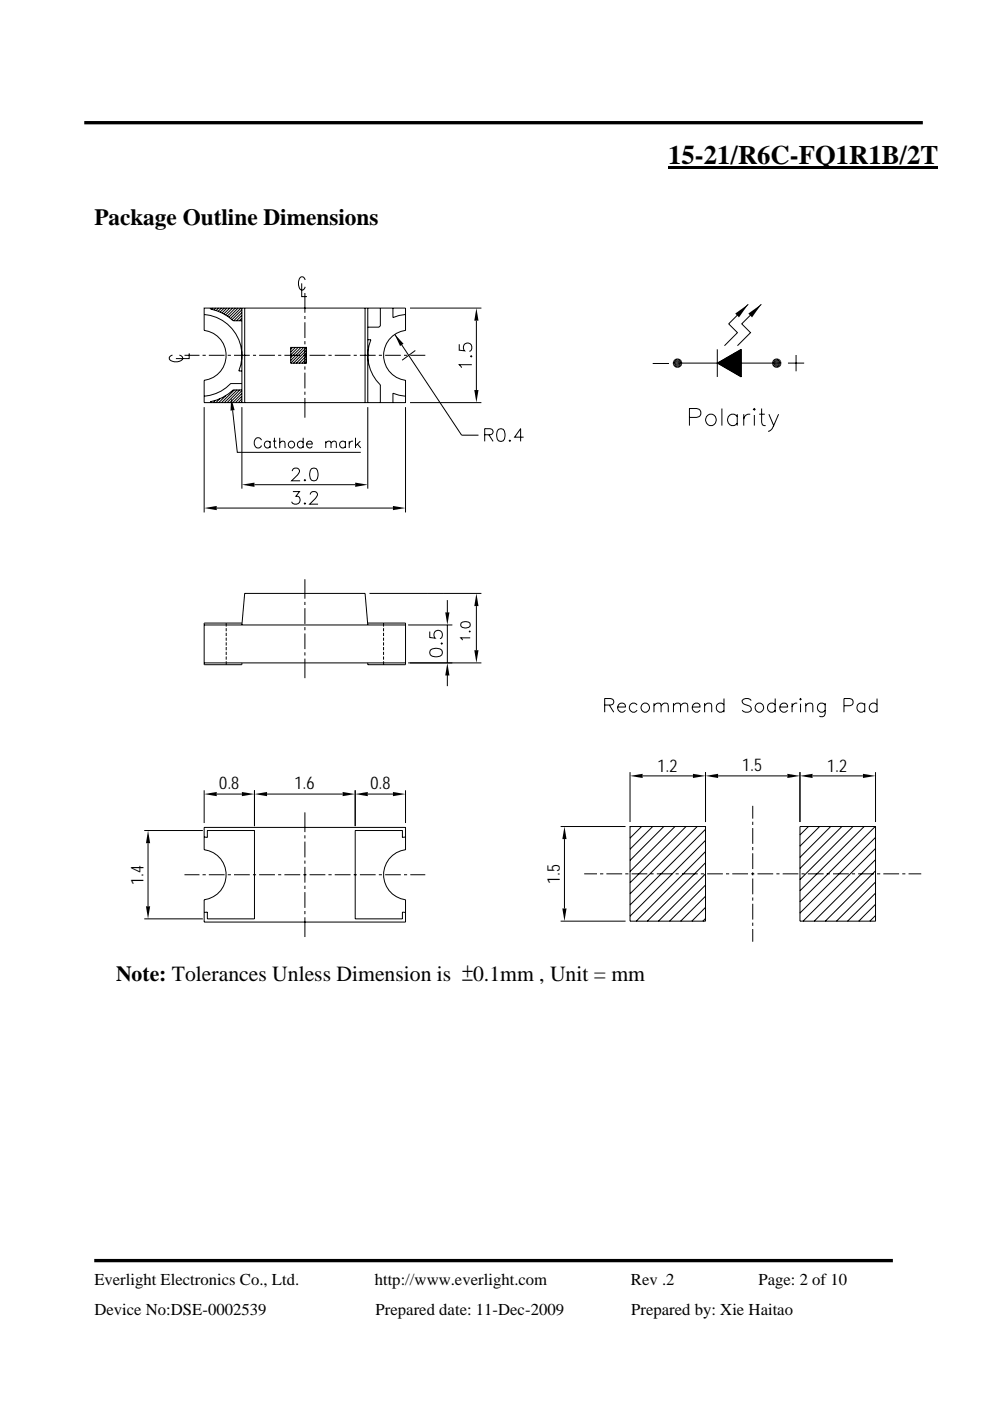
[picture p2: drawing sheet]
<svg xmlns="http://www.w3.org/2000/svg" width="210mm" height="297mm" viewBox="0 0 210 297" stroke-linecap="round" stroke-linejoin="round" font-family="sans-serif">
<path d="M141.7 35.3h57.2v.6h-57.2z" fill="#000"/>
<path d="M17.9 26h177.8M20 267.3h169.3" fill="none" stroke="#000" stroke-width=".71" stroke-linecap="butt"/>
<g fill="none" stroke="#000" stroke-width=".21">
<path d="M64.7 59.4a.66 .66 0 0 0-.6-.7 .66 .66 0 0 0-.7 .7 1.93 1.93 0 0 0 .5 2.1 .72 .72 0 0 0 .8-.7M36.6 75.3a.66 .66 0 0 0-.6 1 2.02 2.02 0 0 0 2.7-.2 .73 .73 0 0 0-.7-.8M39.1 75.3h3.2M40.1 74.9v1.1h-2.8M42.9 75.3h.7M43.3 65.3h42.7v4.7a5.3 5.3 0 0 0-4.7 5.3 5.3 5.3 0 0 0 4.7 5.3v4.8h-42.7v-4.8a5.3 5.3 0 0 0 4.6-5.3 5.3 5.3 0 0 0-4.6-5.3zM43.3 66.7a8.7 8.7 0 0 1 7.3 12h.7M44.3 75.3h3.3M44.6 65.3v.2a9.9 9.9 0 0 1 4.8 2.5h1.9M45.2 65.3l-.3 .3M45.8 65.3l-.4 .4M46.4 65.3l-.6 .5"/>
<path d="M46.9 65.3l-.7 .7M47.5 65.3l-.8 .9M48.1 65.3l-1 1.1M48.3 75.3h.7M48.7 65.3l-1.2 1.3M49.3 65.3l-1.5 1.5M49.6 75.3h3.4M49.9 65.3l-1.7 1.7M50.5 65.3l-2 1.9M51.1 65.3l-2.2 2.2M51.3 65.3v20.1M51.3 65.7l-2.1 2.1"/>
<path d="M51.3 66.3l-1.7 1.7M51.3 66.9l-1.2 1.1M51.3 67.5l-.6 .5M51.9 65.3v20.1M53.6 75.3h.7M54.9 75.3h3.4M59 75.3h.6M60.3 75.3h3.3M61.6 73.7h3.4v3.3h-3.4zM62 73.7l-.4 .4M62.6 73.7l-1 1M63.2 73.7l-1.6 1.5"/>
<path d="M63.8 73.7l-2.2 2.1M64 60.1v2.8h1.1M64.3 75.3h.7M64.4 73.7l-2.8 2.7M64.6 62.1v4.2M64.6 67v.6M64.6 68.3v3.4M64.6 72.3v.7M64.6 73.7v3.3M64.6 77.7v.7M64.6 79v3.4M65 73.7l-3.4 3.3"/>
<path d="M65 74.3l-2.8 2.7M65 74.9l-2.2 2.1M65 75.4l-1.6 1.6M65 76l-1 1M65 76.6l-.4 .4M65.6 75.3h3.4M69.6 75.3h.7M71 75.3h3.3M75 75.3h.6M76.3 75.3h3.4M77.4 65.3v20.1M78 72h.6a8.7 8.7 0 0 0 2 9.6v3.8"/>
<path d="M78 65.3v20.1M80.3 75.3h.7M80.6 65.3v3.8l-.2 .3h-2.4M81.7 75.3h3.3M83.3 65.3v2l1.3-.4 1.4-.2M83.7 70.9l14.2 21.4h3.6M85.7 75.3h.6M86.9 65.3h15.2M87 75.3h3.2M88.1 74.3l-2.8 2.1M97.4 73v1.3l1.1 .1a.94 .94 0 0 1 0-1.4 .94 .94 0 0 1 1.4 .1 .94 .94 0 0 1-.4 1.4M99.8 75.5l.1-.1 .1 .1-.1 .2z"/>
<path d="M100 77.3h-2.6l.5 .7M101 68v14.7M138.4 77.1h3.4M143.6 77h8.5M152.1 77l5.1-2.9v5.8zM152.1 74.1v5.8M152.3 76.9l-.2 .1M152.5 76.7l-.3 .4M152.8 76.6l-.5 .5M153.1 76.4l-.7 .8M153.4 76.2l-1 1M153.7 76.1l-1.2 1.1"/>
<path d="M153.9 75.9l-1.3 1.4M154.2 75.8l-1.5 1.5M154.5 75.6l-1.8 1.8M154.8 75.4l-2 2M155.1 75.3l-2.2 2.1M155.3 75.1l-2.3 2.4M155.6 75l-2.6 2.5M155.9 74.8l-2.8 2.8M156.2 74.6l-3 3M156.5 74.5l-3.2 3.2M156.7 74.3l-3.4 3.4M157 74.1l-3.6 3.7"/>
<path d="M157.2 74.1l-3.7 3.7M157.2 74.2l-3.6 3.6M157.2 74.4l-3.6 3.5M157.2 74.5l-3.5 3.4M157.2 74.6l-3.4 3.4M157.2 74.7l-3.3 3.3M157.2 74.8l-3.3 3.3M157.2 75l-3.2 3.1M157.2 75.1l-3.1 3M157.2 75.2l-3 3M157.2 75.3l-3 2.9M157.2 75.4l-2.9 2.9"/>
<path d="M157.2 75.5l-2.8 2.8M157.2 75.6l-2.7 2.8M157.2 75.8l-2.7 2.6M157.2 75.9l-2.6 2.5M157.2 76l-2.5 2.5M157.2 76.1l-2.5 2.4M157.2 76.2l-2.4 2.4M157.2 76.4l-2.3 2.2M157.2 76.5l-2.2 2.2M157.2 76.6l-2.1 2.1M157.2 76.7l-2.1 2M157.2 76.8l-2 2"/>
<path d="M157.2 77.1l-1.8 1.8M157.2 77.2l-1.8 1.7M157.2 77.3l-1.7 1.7M157.2 77.4l-1.6 1.6M157.2 77.5l-1.5 1.6M157.2 77.7l-1.5 1.4M157.2 77.8l-1.4 1.3M157.2 77.9l-1.3 1.3M157.2 78l-1.2 1.2M157.2 78.1l-1.2 1.2M157.2 78.3l-1.1 1M157.2 78.4l-1 1"/>
<path d="M157.2 78.5l-.9 .9M157.2 78.6l-.9 .8M157.2 78.7l-.8 .8M157.2 78.8l-.7 .7M157.2 79l-.7 .6M157.2 79.1l-.6 .5M157.2 79.2l-.5 .5M157.2 79.3l-.4 .4M157.2 79.4l-.4 .3M157.2 79.5l-.3 .3M157.2 79.7l-.2 .1M157.2 79.8l-.1 .1"/>
<path d="M158.6 64.5l-4.1 4.2 1.9 1.8-2.8 2.8M161.4 64.5l-4.1 4.2 1.8 1.8-2.7 2.8M165.2 77h-8l-1.9 1.8M167.1 77h3.4M168.8 75.3v3.4M43.3 86.3v22.3M45.7 84.9l-.5 .5M46.6 84.5l-.8 .9M47.9 83.9l-1.5 1.5M49.3 87l1 8.9h26.2M49.7 82.7l-2.7 2.7M50.3 82.7l-2.7 2.7"/>
<path d="M50.8 82.7l-2.6 2.7M51.3 81.3h-2.4a8.6 8.6 0 0 1-5.6 2.7M51.3 82.7h-1.9a9.9 9.9 0 0 1-4.8 2.5v.2l.3-.3M51.3 86.3v17.3M51.3 82.8l-2.6 2.6M51.3 83.4l-2 2M51.3 84l-1.4 1.4M51.3 84.6l-.8 .8M51.3 85.2l-.2 .2M55.4 93.3a.79 .79 0 0 0-.9-.5 .79 .79 0 0 0-.6 .8v.5a.78 .78 0 0 0 .6 .9 .78 .78 0 0 0 .9-.6M57.3 93.8a.69 .69 0 0 0-1-.1 .69 .69 0 0 0 0 1.1 .69 .69 0 0 0 1-.1M57.3 93.5v1.5"/>
<path d="M57.9 93.5h.7M58.2 92.8v1.8l.1 .3 .4 .1M59.3 93.9l.5-.4 .5 .1 .1 1.4M59.3 92.8v2.2M62 99.9l.2-.5 .8-.1a.65 .65 0 0 1 .4 1l-1.6 1.6h1.8M64.3 93.8a.69 .69 0 0 0-1-.1 .69 .69 0 0 0 0 1.1 .69 .69 0 0 0 1-.1M64.3 92.8v2.2M64.6 83v.7M64.6 84.4v4.2M65 94.1h1.2a.63 .63 0 0 0-.7-.6 .63 .63 0 0 0-.5 .9 .64 .64 0 0 0 .5 .6 .64 .64 0 0 0 .7-.3M66 99.4a.87 .87 0 0 1 1.3 .4 2.24 2.24 0 0 1-.2 2 .87 .87 0 0 1-1.3-.4 2.26 2.26 0 0 1 .2-2zM69.1 93.9l.5-.4 .5 .1 .1 1.4"/>
<path d="M69.1 93.5v1.5M70.2 93.9l.5-.4 .5 .1 .1 1.4M73.2 93.8a.69 .69 0 0 0-1-.1 .69 .69 0 0 0 0 1.1 .69 .69 0 0 0 1-.1M73.2 93.5v1.5M74 93.5v1.5M74.9 93.5a.71 .71 0 0 0-.9 .6M75.4 92.8v2.2M75.8 94.1l.7 .9M76.4 93.5l-1 1.1M78 86.3v17.3M86 84l-1.4-.2-1.3-.4v2M86 86.3v22.3"/>
<path d="M86.9 85.4h15.2M102.8 92.2l1.5-.1a.63 .63 0 0 0 0-1.1l-1.5-.1v2.7M103.7 92.2l.8 1.4M105.7 91a.87 .87 0 0 1 1.3 .4 2.2 2.2 0 0 1-.3 2.1 .87 .87 0 0 1-1.3-.4 2.2 2.2 0 0 1 .3-2.1zM108.1 93.3l.1 .2-.1 .1-.1-.1zM111 92.7h-1.9l1.3-1.8v2.7M146.2 88.5h1.5a.94 .94 0 0 0 .9-.9 .94 .94 0 0 0-.9-1h-1.5v3.6M153.1 86.6v3.6M156.3 88.3a1.15 1.15 0 0 0-1.7-.1 1.15 1.15 0 0 0 0 1.7 1.15 1.15 0 0 0 1.7-.2M156.3 87.8v2.4M157.7 87.8v2.4M159.1 87.8a1.15 1.15 0 0 0-1.4 1.1"/>
<path d="M159.7 86.8l.2-.2 .2 .2-.2 .2zM159.9 88v2.2M161 87.8h1.2M161.5 86.6v2.9l.1 .6 .7 .1M163 87.8l1 2.4 1.1-2.4M164 90.2a1.45 1.45 0 0 1-1.1 1.2M46 107.7h37.3M54 102.8h21.3M62.1 104.2h1.4l-.8 1a.86 .86 0 0 1 .9 1 .86 .86 0 0 1-1.1 .7l-.4-.1-.3-.4M64.5 106.8l.1-.2 .2 .2-.2 .1zM64.5 101.8l.1-.1 .2 .1-.2 .1zM65.8 104.9l.2-.5 .8-.2a.64 .64 0 0 1 .4 1l-1.5 1.7h1.7"/>
<path d="M43.3 132.5h42.7M48 132.1v.7M48 133.2v.6M48 134.2v.7M48 135.2v.6M48 136.2v.7M48 137.2v.7M48 138.2v.7M48 139.2v.7M51.3 132.5l.6-6.7h25.5l.6 6.7M51.3 132.1h-8v8.8h8v-.4M64.6 122.8v4.1"/>
<path d="M64.6 127.6v.7M64.6 128.9v3.4M64.6 132.9v.7M64.6 134.3v3.3M64.6 138.3v.7M64.6 139.6v4.2M77.9 132.1h8.1v8.8h-8v-.4M78.3 125.8h23.8M81.3 132.1v.7M81.3 133.2v.6M81.3 134.2v.7M81.3 135.2v.6"/>
<path d="M81.3 136.2v.7M81.3 137.2v.7M81.3 138.2v.7M81.3 139.2v.7M86.5 132.5h9.4M91.1 133.9v1.3l1.2 .1a.94 .94 0 0 1-.1-1.4 .94 .94 0 0 1 1.5 .2 .94 .94 0 0 1-.4 1.3M91.2 137.8a2.06 2.06 0 0 1 2.5 0 .89 .89 0 0 1-.4 1.3 2.13 2.13 0 0 1-2.1-.2l-.1-.4zM93.7 136.3l.1 .1-.1 .2-.2-.2zM94.8 127.2v2.7M94.8 132.5v8M97.8 132.1a1.61 1.61 0 0 1 1.8 0 .66 .66 0 0 1-.3 .9 1.02 1.02 0 0 1-1.6-.6zM99.6 133.8v.2z"/>
<path d="M99.7 135.2h-2l.4 .5M101 128.5v9.4M43.3 140.5h42.7M48 140.2v.7M81.3 140.2v.7M86.5 140.5h15.6M94.8 142.8v2.7M128.2 149.5l1.7-.1a.7 .7 0 0 0 0-1.1l-.4-.2h-1.3v2.9M129.2 149.5l.9 1.5M131 149.9h1.6a.85 .85 0 0 0-1-.9 .85 .85 0 0 0-.6 1.2 .89 .89 0 0 0 .6 .8 .89 .89 0 0 0 1-.4M135.1 149.5a.92 .92 0 0 0-1.4-.2 .92 .92 0 0 0 0 1.4 .92 .92 0 0 0 1.4-.1M138.7 149.6l.7-.5 .6 .1 .2 1.8"/>
<path d="M138.7 149.1v1.9M140.2 149.6l.7-.5 .6 .1 .2 .4v1.4M142.8 149.6l.7-.5 .7 .1 .1 1.8M142.8 149.1v1.9M144.3 149.6l.7-.5 .7 .1 .1 .4v1.4M146.8 149.9h1.6a.85 .85 0 0 0-1-.9 .85 .85 0 0 0-.6 1.2 .89 .89 0 0 0 .6 .8 .89 .89 0 0 0 1-.4M149.4 149.6l.7-.5 .7 .1 .1 1.8M149.4 149.1v1.9M153.5 149.5a.91 .91 0 0 0-1.3-.1 .91 .91 0 0 0 0 1.3 .91 .91 0 0 0 1.3-.1M153.5 148.1v2.9M159.3 148.5a1.24 1.24 0 0 0-1.9 0 .76 .76 0 0 0 .5 .9l.8 .2a.69 .69 0 0 1 .6 .6 .69 .69 0 0 1-.3 .7 1.3 1.3 0 0 1-1.6-.3M164.4 149.5a.91 .91 0 0 0-1.4-.1 .91 .91 0 0 0 0 1.3 .91 .91 0 0 0 1.4-.1"/>
<path d="M164.4 148.1v2.9M165.3 149.9h1.7a.85 .85 0 0 0-1-.9 .85 .85 0 0 0-.7 1.2 .88 .88 0 0 0 .7 .8 .88 .88 0 0 0 1-.4M167.9 149.1v1.9M169 149.1a.92 .92 0 0 0-1.1 .8M169.6 148.3l.1-.2 .2 .2-.2 .1zM169.7 149.2v1.8M170.8 149.6l.7-.5 .7 .1 .1 1.8M170.8 149.1v1.9M175 149.1v2.2l-.2 .4a.82 .82 0 0 1-1.1 .1M175 149.5a.92 .92 0 0 0-1.4-.2 .92 .92 0 0 0 0 1.4 .92 .92 0 0 0 1.4-.1M178.9 149.6h1.3a.76 .76 0 0 0 .7-.7 .76 .76 0 0 0-.7-.8h-1.3v2.9M183.3 149.5a.92 .92 0 0 0-1.3-.2 .92 .92 0 0 0 0 1.4 .92 .92 0 0 0 1.3-.1"/>
<path d="M183.3 149.1v1.9M185.9 149.5a.92 .92 0 0 0-1.3-.2 .92 .92 0 0 0 0 1.4 .92 .92 0 0 0 1.3-.1M185.9 148.1v2.9M30.6 176.1h12.4M31.4 178.8v13.4M43.3 175.4h42.7v4.7a5.4 5.4 0 0 0-4.7 5.4 5.4 5.4 0 0 0 4.7 5.3v4.7h-42.7v-4.7a5.4 5.4 0 0 0 4.6-5.3 5.4 5.4 0 0 0-4.6-5.4zM43.3 167.6v6.9M43.3 177.5h.7v-1.4h10v18.7h-10v-1.4l-.7 .1M46 168.4h5.3M54 167.6v7.6M56.6 168.4h16M64.6 172.2v4.2"/>
<path d="M64.6 177.1v.7M64.6 178.4v3.4M75.3 167.6v7.6M78 168.4h5.3M86 167.6v6.9M86 177.5h-.7v-1.4h-10v18.7h10v-1.4l.7 .1M118.9 175.2h13.7M119.7 177.9v14.7M133.6 175.2h16v20.1h-16zM133.6 163.7v10.6M133.7 175.2l-.1 .1M136 175.2l-2.4 2.5"/>
<path d="M136.2 164.5h10.7M138.4 175.2l-4.8 4.8M140.7 175.2l-7.1 7.2M143.1 175.2l-9.5 9.6M145.5 175.2l-11.9 12M147.8 175.2l-14.2 14.3M149.6 175.8l-16 16.1M149.6 178.2l-16 16M149.6 163.7v10.6M152.3 164.5h14.6M159.6 170.9v2.7M159.6 174.2v.7"/>
<path d="M159.6 175.6v3.3M159.6 179.6v.7M169.6 175.2h16v20.1h-16zM169.6 163.7v10.6M171.4 175.2l-1.8 1.8M172.3 164.5h10.6M173.8 175.2l-4.2 4.2M176.1 175.2l-6.5 6.6M178.5 175.2l-8.9 8.9M180.8 175.2l-11.2 11.3M183.2 175.2l-13.6 13.7M185.6 175.2l-16 16"/>
<path d="M185.6 177.5l-16 16.1M185.6 179.9l-15.3 15.4M185.6 163.7v10.6M30.6 194.8h12.4M39.1 185.5h3.2M42.9 185.5h.7M44.3 185.5h3.3M48.3 185.5h.7M49.6 185.5h3.4M53.6 185.5h.7M54.9 185.5h3.4M59 185.5h.6"/>
<path d="M60.3 185.5h3.3M64.3 185.5h.7M64.6 182.5v.6M64.6 183.8v3.3M64.6 187.8v.7M64.6 189.1v3.4M64.6 193.1v.7M64.6 194.5v4.2M65.6 185.5h3.4M69.6 185.5h.7M71 185.5h3.3M75 185.5h.6"/>
<path d="M76.3 185.5h3.4M80.3 185.5h.7M81.7 185.5h3.3M85.7 185.5h.6M87 185.5h3.2M118.9 195.3h13.7M123.9 185.3h2.7M127.2 185.3h.7M128.6 185.3h3.3M132.6 185.3h.6M133.9 185.3h3.3M137.9 185.3h.7"/>
<path d="M139.3 185.3h3.3M143.3 185.3h.6M144.6 185.3h3.3M148.6 185.3h.7M149.6 180.6l-14.7 14.7M149.6 182.9l-12.4 12.4M149.6 185.3l-10 10M149.6 187.6l-7.6 7.7M149.6 190l-5.3 5.3M149.6 192.4l-2.9 2.9M149.6 194.7l-.6 .6M149.9 185.3h3.4"/>
<path d="M153.9 185.3h.7M155.3 185.3h3.3M159.3 185.3h.6M159.6 180.9v3.4M159.6 184.9v.7M159.6 186.3v3.3M159.6 190.3v.6M159.6 191.6v3.4M159.6 195.6v.7M159.6 197v2.7M160.6 185.3h3.3M164.6 185.3h.7"/>
<path d="M165.9 185.3h3.4M169.9 185.3h.7M171.3 185.3h3.3M175.3 185.3h.6M176.6 185.3h3.4M180.6 185.3h.7M181.9 185.3h3.4M185.6 182.3l-13 13M185.6 184.6l-10.6 10.7M185.6 187l-8.2 8.3M185.6 189.4l-5.9 5.9M185.6 191.7l-3.5 3.6"/>
<path d="M185.6 194.1l-1.2 1.2M185.9 185.3h.7M187.3 185.3h3.3M191.3 185.3h.7M192.6 185.3h2.7"/>
<circle cx="61.8" cy="94.2" r=".71"/>
<circle cx="150.7" cy="89" r="1.19"/>
<circle cx="136.8" cy="150" r=".95"/>
<circle cx="161" cy="150" r=".95"/>
</g>
<g fill="#000">
<path d="M83.7 70.9l1.9 2-.8 .5zM101 65.3l.5 2.7h-.9zM142.6 77h1l-.9 .4zM142.7 76.6l.9 .4h-1zM142.7 77.4l.9-.4-.7 .7zM142.9 76.3l.7 .7-.9-.4zM143.6 77l-.3 .9-.4-.2zM142.9 76.3l.4-.2 .3 .9zM143.6 77v1l-.3-.1zM143.3 76.1l.3-.1v1zM143.6 77l.4 .9-.4 .1zM143.6 76l.4 .1-.4 .9z"/>
<path d="M143.6 77l.8 .7-.4 .2zM144 76.1l.4 .2-.8 .7zM143.6 77l1 .4-.2 .3zM143.6 77l.8-.7 .2 .3zM143.6 77h1.1l-.1 .4zM143.6 77l1-.4 .1 .4zM155.9 66.5l2.7-2-1.9 2.8zM158.7 66.5l2.7-2-2 2.8zM163.7 77h1l-.9 .4zM163.8 76.6l.9 .4h-1zM163.8 77.4l.9-.4-.7 .7zM164 76.3l.7 .7-.9-.4z"/>
<path d="M164.7 77l-.4 .9-.3-.2zM164 76.3l.3-.2 .4 .9zM164.7 77v1l-.4-.1zM164.3 76.1l.4-.1v1zM164.7 77l.4 .9-.4 .1zM164.7 76l.4 .1-.4 .9zM164.7 77l.7 .7-.3 .2zM165.1 76.1l.3 .2-.7 .7zM164.7 77l.9 .4-.2 .3zM164.7 77l.7-.7 .2 .3zM164.7 77h1l-.1 .4zM164.7 77l.9-.4 .1 .4z"/>
<path d="M49 84.3l.7 2.7-.8 .1zM100.6 82.7h.9l-.5 2.7zM43.3 107.7l2.7-.4v.9zM51.3 102.8l2.7-.5v.9zM75.3 102.3l2.7 .5-2.7 .4zM83.3 107.3l2.7 .4-2.7 .5zM94.4 129.8h.9l-.5 2.7zM101 125.8l.5 2.7h-.9zM100.6 137.9h.9l-.5 2.6zM94.8 140.5l.5 2.7h-.9zM31.4 176.1l.4 2.7h-.9zM43.3 168.4l2.7-.5v.9z"/>
<path d="M51.3 167.9l2.7 .5-2.7 .4zM54 168.4l2.6-.5v.9zM72.6 167.9l2.7 .5-2.7 .4zM75.3 168.4l2.7-.5v.9zM83.3 167.9l2.7 .5-2.7 .4zM119.7 175.2l.4 2.7h-.9zM133.6 164.5l2.6-.4v.9zM146.9 164.1l2.7 .4-2.7 .5zM149.6 164.5l2.7-.4v.9zM166.9 164.1l2.7 .4-2.7 .5zM169.6 164.5l2.7-.4v.9zM183 164.1l2.6 .4-2.6 .5z"/>
<path d="M30.9 192.2h.9l-.4 2.6zM119.2 192.6h.9l-.4 2.7z"/>
</g>
<text font-size="5.7" x="141.7" y="34.7">15-21/R6C-FQ1R1B/2T</text>
<text font-size="4.9" x="20" y="47.8">Package Outline Dimensions</text>
<text font-size="4.6" x="24.6" y="208">Note: Tolerances Unless Dimension is ±0.1mm , Unit = mm</text>
<g font-size="3.7">
<text x="46.5" y="167.4">0.8</text>
<text x="62.4" y="167.4">1.6</text>
<text x="78.5" y="167.4">0.8</text>
<text x="139.4" y="163.6">1.2</text>
<text x="157.4" y="163.5">1.5</text>
<text x="175.4" y="163.6">1.2</text>
<text x="30.5" y="187.7" transform="rotate(-90 30.5 187.7)">1.4</text>
<text x="118.7" y="187.5" transform="rotate(-90 118.7 187.5)">1.5</text>
</g>
<g font-size="3.5">
<text x="20" y="272.4">Everlight Electronics Co., Ltd.</text>
<text x="79.4" y="272.4">http://www.everlight.com</text>
<text x="133.8" y="272.4">Rev .2</text>
<text x="160.8" y="272.4">Page: 2 of 10</text>
<text x="20" y="278.7">Device No:DSE-0002539</text>
<text x="79.6" y="278.7">Prepared date: 11-Dec-2009</text>
<text x="133.8" y="278.7">Prepared by: Xie Haitao</text>
</g>
</svg>
